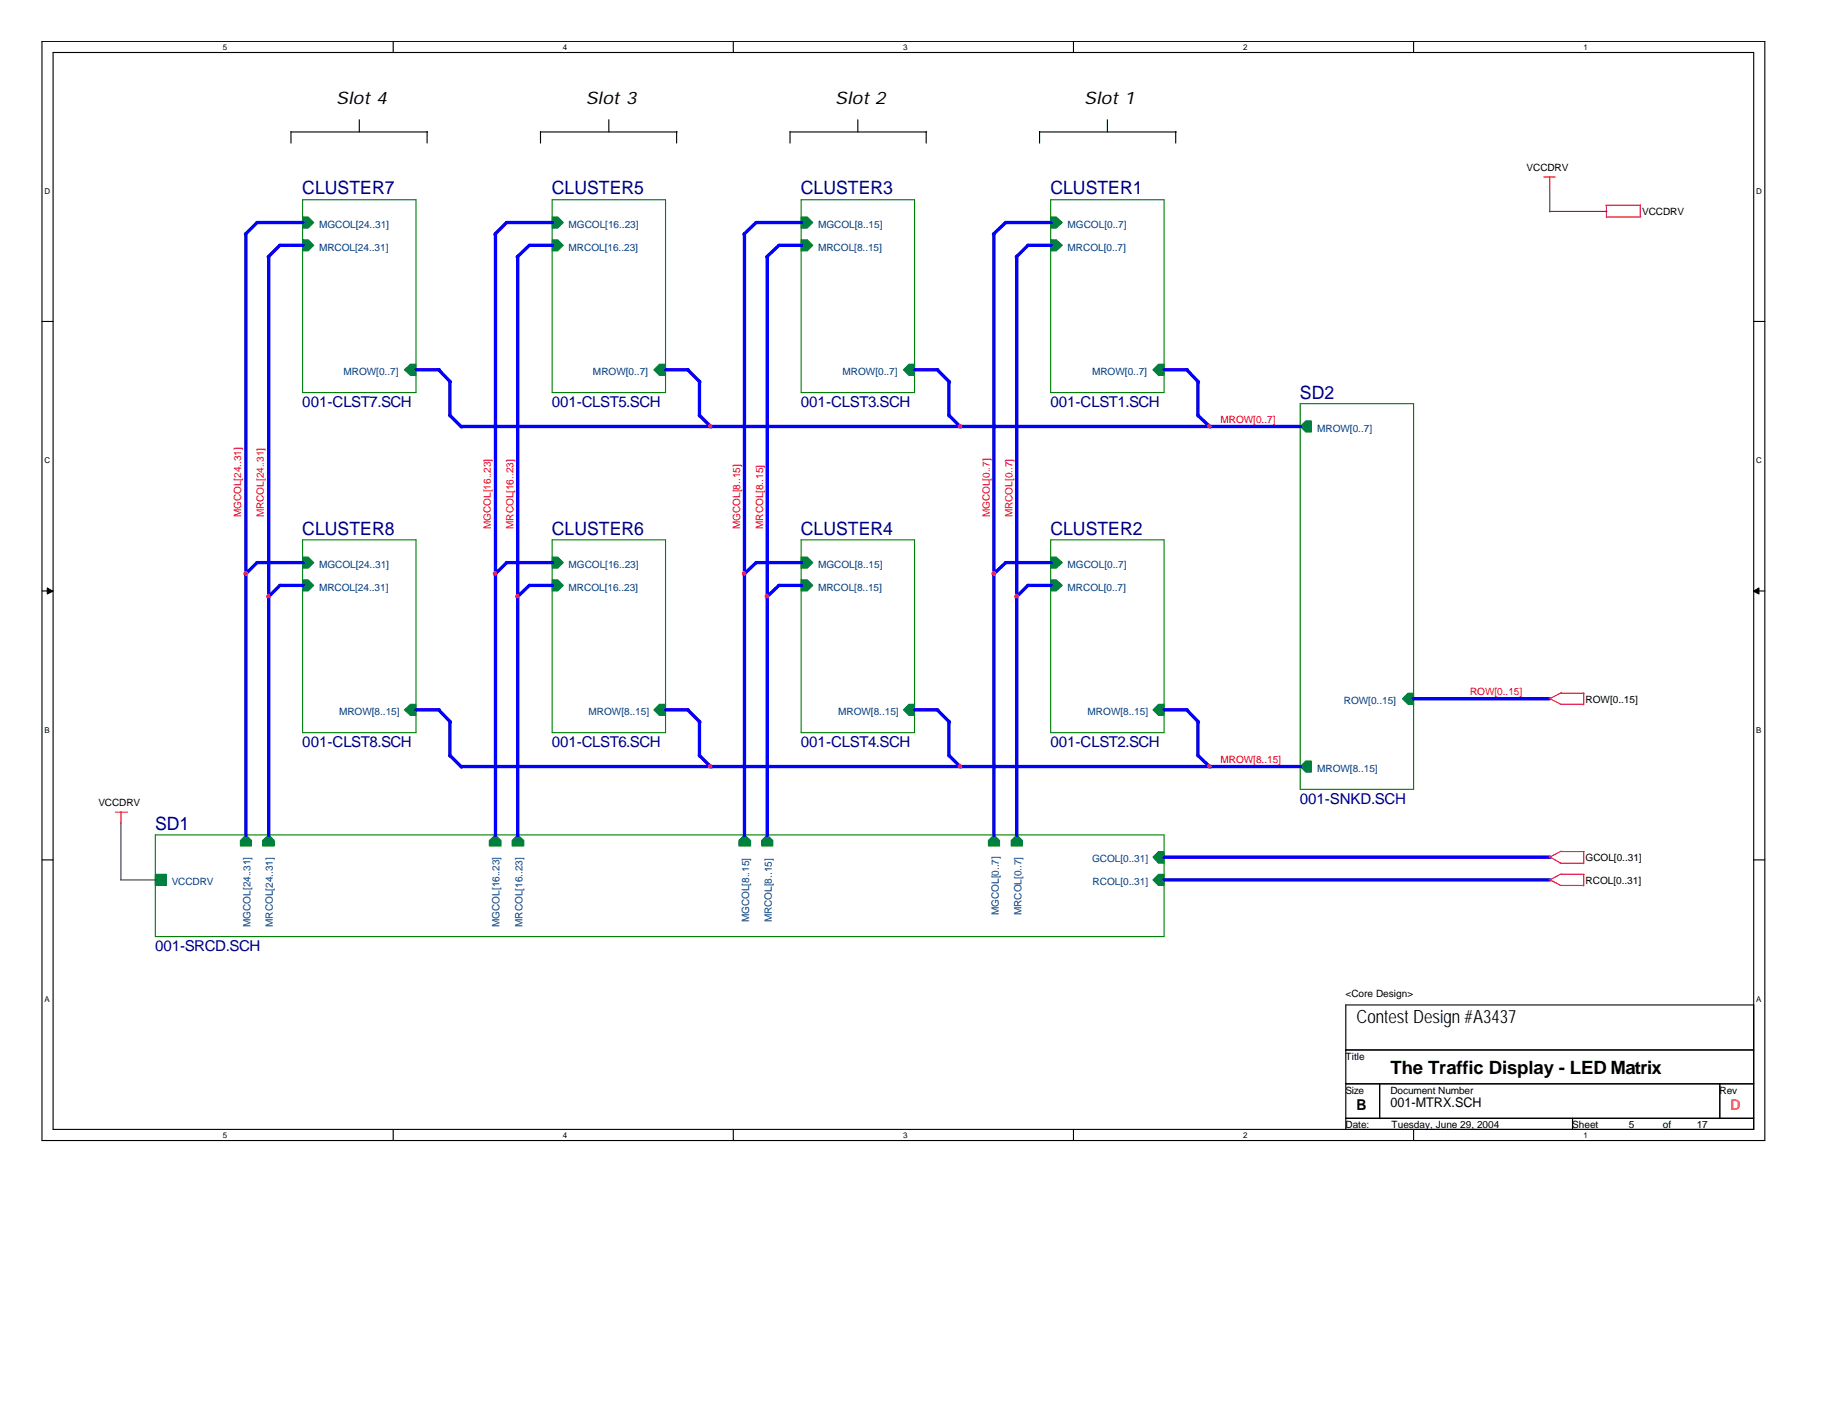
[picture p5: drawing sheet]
<svg xmlns="http://www.w3.org/2000/svg" width="279mm" height="216mm" viewBox="0 0 279 216" stroke-linecap="round" stroke-linejoin="round" font-family="sans-serif">
<path d="M6.4 6.3h262.5v167.5h-262.5zM8.1 8h259.1v164.1h-259.1z" fill="none" stroke="#000" stroke-width=".17"/>
<g fill="#fff">
<path d="M34 6.5h.5v1.4h-.5z"/>
<path d="M34 172.3h.5v1.4h-.5z"/>
</g>
<path d="M59.9 6.3v1.7M59.9 172.1v1.7" fill="none" stroke="#000" stroke-width=".17"/>
<g fill="#fff">
<path d="M85.8 6.5h.6v1.4h-.6z"/>
<path d="M85.8 172.3h.6v1.4h-.6z"/>
</g>
<path d="M111.7 6.3v1.7M111.7 172.1v1.7" fill="none" stroke="#000" stroke-width=".17"/>
<g fill="#fff">
<path d="M137.6 6.5h.6v1.4h-.6z"/>
<path d="M137.6 172.3h.6v1.4h-.6z"/>
</g>
<path d="M163.5 6.3v1.7M163.5 172.1v1.7" fill="none" stroke="#000" stroke-width=".17"/>
<g fill="#fff">
<path d="M189.4 6.5h.6v1.4h-.6z"/>
<path d="M189.4 172.3h.6v1.4h-.6z"/>
</g>
<path d="M215.4 6.3v1.7M215.4 172.1v1.7" fill="none" stroke="#000" stroke-width=".17"/>
<g fill="#fff">
<path d="M241.2 6.5h.6v1.4h-.6z"/>
<path d="M241.2 172.3h.6v1.4h-.6z"/>
<path d="M6.8 28.5h.7v1.4h-.7z"/>
<path d="M267.5 28.5h.8v1.4h-.8z"/>
<path d="M6.8 69.5h.7v1.4h-.7z"/>
<path d="M267.5 69.5h.8v1.4h-.8z"/>
</g>
<path d="M6.4 49h1.7M267.2 49h1.7" fill="none" stroke="#000" stroke-width=".17"/>
<g fill="#fff">
<path d="M6.8 110.6h.7v1.3h-.7z"/>
<path d="M267.5 110.6h.8v1.3h-.8z"/>
</g>
<path d="M6.4 90h1.7M267.2 90h1.7" fill="none" stroke="#000" stroke-width=".17"/>
<g fill="#000" stroke="#000" stroke-width=".15">
<path d="M7.2 89.6l.8 .5-.8 .4z" fill-rule="evenodd"/>
<path d="M267.1 90.1l.9-.5v.9z" fill-rule="evenodd"/>
</g>
<g fill="#fff">
<path d="M6.8 151.6h.7v1.3h-.7z"/>
<path d="M267.5 151.6h.8v1.3h-.8z"/>
</g>
<g fill="none" stroke="#000" stroke-width=".17">
<path d="M54.7 18.2v1.9M92.8 18.2v1.9M130.7 18.2v1.9M168.7 18.2v1.9M44.3 20v1.8M44.3 20.1h20.9M65.1 20v1.8M82.3 20.1h20.9M82.3 20v1.8M103.1 20v1.8M120.4 20.1h20.8M120.4 20v1.8"/>
<path d="M141.1 20v1.8M158.4 20.1h20.8M158.4 20v1.8M179.1 20v1.8M6.4 131h1.7M267.2 131h1.7M205 153.1h62.2v19h-62.2zM205 160h62.2M205 165.1h62.2M205 170.4h62.2M210.2 165.1v5.3M239.6 170.4v1.7"/>
<path d="M262 165.1v5.3"/>
</g>
<path d="M46.1 30.4h17.3v29.4h-17.3zM84.1 30.4h17.3v29.4h-17.3zM122 30.4h17.3v29.4h-17.3zM160.1 30.4h17.2v29.4h-17.2zM198.1 61.5h17.3v58.8h-17.3zM46.1 82.3h17.3v29.3h-17.3zM84.1 82.3h17.3v29.3h-17.3zM122 82.3h17.3v29.3h-17.3zM160.1 82.3h17.2v29.3h-17.2zM23.7 127.2h153.6v15.5h-153.6z" fill="none" stroke="#008000" stroke-width=".17"/>
<g fill="#008040" stroke="#008040" stroke-width=".17">
<path d="M175.6 56.3l.9-.8h.8v1.7h-.8z" fill-rule="evenodd"/>
<path d="M160.1 33.1h.8l.9 .8-.9 .9h-.8z" fill-rule="evenodd"/>
<path d="M160.1 36.5h.8l.9 .9-.9 .8h-.8z" fill-rule="evenodd"/>
<path d="M160.1 84.9h.8l.9 .8-.9 .9h-.8z" fill-rule="evenodd"/>
<path d="M160.1 88.3h.8l.9 .9-.9 .8h-.8z" fill-rule="evenodd"/>
<path d="M175.6 108.2l.9-.9h.8v1.7h-.8z" fill-rule="evenodd"/>
<path d="M122 33.1h1l.8 .8-.8 .9h-1z" fill-rule="evenodd"/>
<path d="M122 36.5h1l.8 .9-.8 .8h-1z" fill-rule="evenodd"/>
<path d="M137.6 56.3l.9-.8h.8v1.7h-.8z" fill-rule="evenodd"/>
<path d="M214.5 105.6h.9v1.7h-.9l-.8-.8z" fill-rule="evenodd"/>
<path d="M198.9 115.9h.9v1.7h-.9l-.8-.8z" fill-rule="evenodd"/>
<path d="M198.1 65l.8-.9h.9v1.7h-.9z" fill-rule="evenodd"/>
<path d="M137.6 108.2l.9-.9h.8v1.7h-.8z" fill-rule="evenodd"/>
<path d="M122 88.3h1l.8 .9-.8 .8h-1z" fill-rule="evenodd"/>
<path d="M122 84.9h1l.8 .8-.8 .9h-1z" fill-rule="evenodd"/>
<path d="M84.1 33.1h.9l.8 .8-.8 .9h-.9z" fill-rule="evenodd"/>
<path d="M84.1 36.5h.9l.8 .9-.8 .8h-.9z" fill-rule="evenodd"/>
<path d="M99.6 56.3l.9-.8h.9v1.7h-.9z" fill-rule="evenodd"/>
<path d="M99.6 108.2l.9-.9h.9v1.7h-.9z" fill-rule="evenodd"/>
<path d="M84.1 84.9h.9l.8 .8-.8 .9h-.9z" fill-rule="evenodd"/>
<path d="M84.1 88.3h.9l.8 .9-.8 .8h-.9z" fill-rule="evenodd"/>
<path d="M46.1 36.5h.9l.8 .9-.8 .8h-.9z" fill-rule="evenodd"/>
<path d="M46.1 33.1h.9l.8 .8-.8 .9h-.9z" fill-rule="evenodd"/>
<path d="M61.6 56.3l.9-.8h.9v1.7h-.9z" fill-rule="evenodd"/>
<path d="M46.1 88.3h.9l.8 .9-.8 .8h-.9z" fill-rule="evenodd"/>
<path d="M61.6 108.2l.9-.9h.9v1.7h-.9z" fill-rule="evenodd"/>
<path d="M46.1 84.9h.9l.8 .8-.8 .9h-.9z" fill-rule="evenodd"/>
<path d="M150.6 128.1l.8-.9 .9 .9v.8h-1.7z" fill-rule="evenodd"/>
<path d="M154.1 128.1l.8-.9 .8 .9v.8h-1.6z" fill-rule="evenodd"/>
<path d="M112.6 128.1l.8-.9 .9 .9v.8h-1.7z" fill-rule="evenodd"/>
<path d="M74.6 128.1l.9-.9 .8 .9v.8h-1.7z" fill-rule="evenodd"/>
<path d="M36.6 128.1l.9-.9 .8 .9v.8h-1.7z" fill-rule="evenodd"/>
<path d="M116 128.1l.9-.9 .8 .9v.8h-1.7z" fill-rule="evenodd"/>
<path d="M78 128.1l.9-.9 .9 .9v.8h-1.8z" fill-rule="evenodd"/>
<path d="M40 128.1l.9-.9 .9 .9v.8h-1.8z" fill-rule="evenodd"/>
<path d="M176.5 129.7h.8v1.8h-.8l-.9-.9z" fill-rule="evenodd"/>
<path d="M176.5 133.2h.8v1.7h-.8l-.9-.8z" fill-rule="evenodd"/>
<path d="M23.7 133.2h1.7v1.7h-1.7z" fill-rule="evenodd"/>
</g>
<g fill="none" stroke="#f00" stroke-width=".17">
<path d="M235.2 27h1.7M236.1 27v1.8M244.6 31.3h5.3M244.7 31.3v1.8M244.7 33.1h5.3M249.9 31.2v1.9M236 106.4l1.8 .9M237.7 107.3h3.6M237.8 105.6h3.5M237.9 105.5l-1.8 1M241.3 105.6v1.8M17.6 123.7h1.8"/>
<path d="M18.4 123.7v1.8M236 130.5l1.8 1M236 134l1.8 .9M237.7 131.5h3.6M237.7 134.9h3.6M237.8 129.7h3.5M237.8 133.2h3.5M237.9 129.7l-1.8 .9M237.9 133.1l-1.8 1M241.3 129.7v1.9M241.3 133.2v1.8"/>
</g>
<g fill="none" stroke="#00f" stroke-width=".51">
<path d="M37.5 35.6v91.7M40.9 39.1v88.2M46.2 33.9h-7l-1.8 1.8M46.2 37.4h-3.6l-1.7 1.8M75.5 35.6v91.7M78.9 39.1v88.2M84.2 33.9h-7l-1.8 1.8M84.2 37.4h-3.6l-1.8 1.8M113.4 35.6v91.7M116.9 39.1v88.2M122.1 33.9h-6.9l-1.9 1.8M122.1 37.4h-3.4l-1.9 1.8"/>
<path d="M151.4 35.6v91.7M154.9 39.1v88.2M160.1 33.9h-6.9l-1.9 1.8M160.1 37.4h-3.5l-1.8 1.8M63.4 56.3h3.5M66.8 56.3l1.8 1.9M68.5 58.1v5.3M101.4 56.3h3.5M104.8 56.3l1.8 1.9M106.6 58.1v5.3M139.3 56.3h3.6M142.8 56.3l1.9 1.9"/>
<path d="M144.6 58.1v5.3M177.3 56.3h3.6M180.8 56.3l1.8 1.9M182.5 58.1v5.3M68.5 63.3l1.8 1.8M70.2 65h128M106.6 63.3l1.7 1.8M144.6 63.3l1.7 1.8M182.5 63.3l1.9 1.8M46.2 89.2h-3.6l-1.7 1.8M46.2 85.7h-7l-1.8 1.8M84.2 89.2h-3.6l-1.8 1.8"/>
<path d="M84.2 85.7h-7l-1.8 1.8M122.1 89.2h-3.4l-1.9 1.8M122.1 85.7h-6.9l-1.9 1.8M160.1 89.2h-3.5l-1.8 1.8M160.1 85.7h-6.9l-1.9 1.8M63.4 108.2h3.5M66.8 108.2l1.8 1.8M68.5 109.9v5.3M68.5 115.1l1.8 1.8M70.2 116.8h128M101.4 108.2h3.5M104.8 108.2l1.8 1.8"/>
<path d="M106.6 109.9v5.3M106.6 115.1l1.7 1.8M139.3 108.2h3.6M142.8 108.2l1.9 1.8M144.6 109.9v5.3M144.6 115.1l1.7 1.8M177.3 108.2h3.6M180.8 108.2l1.8 1.8M182.5 109.9v5.3M182.5 115.1l1.9 1.8M215.3 106.5h20.8M177.3 134.1h58.9"/>
<path d="M177.3 130.6h58.9"/>
</g>
<path d="M236.1 32.2h8.7M236.1 28.7v3.6M18.3 134.1h5.4M18.4 125.3v8.8" fill="none" stroke="#800040" stroke-width=".17"/>
<g fill="#f0f" stroke="#f0f" stroke-width=".17">
<circle cx="146.2" cy="116.7" r=".29"/>
<circle cx="146.2" cy="64.9" r=".29"/>
<circle cx="108.2" cy="64.9" r=".29"/>
<circle cx="108.2" cy="116.7" r=".29"/>
<circle cx="78.8" cy="90.8" r=".29"/>
<circle cx="184.2" cy="116.7" r=".29"/>
<circle cx="37.4" cy="87.4" r=".29"/>
<circle cx="184.2" cy="64.9" r=".29"/>
<circle cx="113.4" cy="87.4" r=".29"/>
<circle cx="154.9" cy="90.8" r=".29"/>
<circle cx="40.9" cy="90.8" r=".29"/>
<circle cx="75.4" cy="87.4" r=".29"/>
<circle cx="151.4" cy="87.4" r=".29"/>
<circle cx="116.8" cy="90.8" r=".29"/>
</g>
<g font-size="2.8" fill="#000080">
<text x="46.1" y="29.6">CLUSTER7</text>
<text x="84.1" y="29.6">CLUSTER5</text>
<text x="122" y="29.6">CLUSTER3</text>
<text x="160" y="29.6">CLUSTER1</text>
<text x="198" y="60.8">SD2</text>
<text x="46.1" y="81.4">CLUSTER8</text>
<text x="84.1" y="81.4">CLUSTER6</text>
<text x="122" y="81.4">CLUSTER4</text>
<text x="160" y="81.4">CLUSTER2</text>
<text x="23.6" y="126.4">SD1</text>
</g>
<g font-size="2.8">
<text x="206.7" y="155.9">Contest Design #A3437</text>
<text x="211.8" y="163.7">The Traffic Display - LED Matrix</text>
</g>
<g font-size="2.6">
<text x="51.2" y="15.9">Slot 4</text>
<text x="89.2" y="15.9">Slot 3</text>
<text x="127.3" y="15.9">Slot 2</text>
<text x="165.2" y="15.9">Slot 1</text>
</g>
<g font-size="2.3" fill="#000080">
<text x="46.1" y="62.1">001-CLST7.SCH</text>
<text x="84.1" y="62.1">001-CLST5.SCH</text>
<text x="122" y="62.1">001-CLST3.SCH</text>
<text x="160" y="62.1">001-CLST1.SCH</text>
<text x="46.1" y="113.9">001-CLST8.SCH</text>
<text x="84.1" y="113.9">001-CLST6.SCH</text>
<text x="122" y="113.9">001-CLST4.SCH</text>
<text x="160" y="113.9">001-CLST2.SCH</text>
<text x="198" y="122.5">001-SNKD.SCH</text>
<text x="23.6" y="144.9">001-SRCD.SCH</text>
</g>
<text font-size="2.3" x="206.7" y="169.1">B</text>
<text font-size="2.3" fill="#ff8000" x="263.7" y="169.1">D</text>
<text font-size="2" x="211.8" y="168.7">001-MTRX.SCH</text>
<g font-size="1.5">
<text x="232.6" y="26.1">VCCDRV</text>
<text x="250.2" y="32.8">VCCDRV</text>
<text x="241.6" y="107.1">ROW[0..15]</text>
<text x="15" y="122.8">VCCDRV</text>
<text x="241.6" y="131.2">GCOL[0..31]</text>
<text x="241.6" y="134.7">RCOL[0..31]</text>
<text x="205" y="152">&lt;Core Design&gt;</text>
<text x="205" y="161.5">Title</text>
<text x="205" y="166.6">Size</text>
<text x="211.8" y="166.6">Document Number</text>
<text x="262" y="166.6">Rev</text>
<text x="205" y="171.9">Date:</text>
<text x="212" y="171.9">Tuesday, June 29, 2004</text>
<text x="239.5" y="171.9">Sheet</text>
<text x="248.2" y="171.9">5</text>
<text x="253.3" y="171.9">of</text>
<text x="258.5" y="171.9">17</text>
</g>
<g font-size="1.5" fill="#004080">
<text x="48.6" y="34.7">MGCOL[24..31]</text>
<text x="86.6" y="34.7">MGCOL[16..23]</text>
<text x="124.6" y="34.7">MGCOL[8..15]</text>
<text x="162.6" y="34.7">MGCOL[0..7]</text>
<text x="48.6" y="38.2">MRCOL[24..31]</text>
<text x="86.6" y="38.2">MRCOL[16..23]</text>
<text x="124.6" y="38.2">MRCOL[8..15]</text>
<text x="162.6" y="38.2">MRCOL[0..7]</text>
<text x="52.3" y="57.2">MROW[0..7]</text>
<text x="90.3" y="57.2">MROW[0..7]</text>
<text x="128.4" y="57.2">MROW[0..7]</text>
<text x="166.4" y="57.2">MROW[0..7]</text>
<text x="200.7" y="65.8">MROW[0..7]</text>
<text x="48.6" y="86.5">MGCOL[24..31]</text>
<text x="86.6" y="86.5">MGCOL[16..23]</text>
<text x="124.6" y="86.5">MGCOL[8..15]</text>
<text x="162.6" y="86.5">MGCOL[0..7]</text>
<text x="48.6" y="90">MRCOL[24..31]</text>
<text x="86.6" y="90">MRCOL[16..23]</text>
<text x="124.6" y="90">MRCOL[8..15]</text>
<text x="162.6" y="90">MRCOL[0..7]</text>
<text x="204.7" y="107.3">ROW[0..15]</text>
<text x="51.6" y="109">MROW[8..15]</text>
<text x="89.7" y="109">MROW[8..15]</text>
<text x="127.7" y="109">MROW[8..15]</text>
<text x="165.7" y="109">MROW[8..15]</text>
<text x="200.7" y="117.6">MROW[8..15]</text>
<text x="166.4" y="131.4">GCOL[0..31]</text>
<text x="26.2" y="134.9">VCCDRV</text>
<text x="166.5" y="134.9">RCOL[0..31]</text>
<text x="38.2" y="141.2" transform="rotate(-90 38.2 141.2)">MGCOL[24..31]</text>
<text x="41.6" y="141.2" transform="rotate(-90 41.6 141.2)">MRCOL[24..31]</text>
<text x="76.1" y="141.2" transform="rotate(-90 76.1 141.2)">MGCOL[16..23]</text>
<text x="79.6" y="141.2" transform="rotate(-90 79.6 141.2)">MRCOL[16..23]</text>
<text x="114.1" y="140.5" transform="rotate(-90 114.1 140.5)">MGCOL[8..15]</text>
<text x="117.6" y="140.5" transform="rotate(-90 117.6 140.5)">MRCOL[8..15]</text>
<text x="152.1" y="139.4" transform="rotate(-90 152.1 139.4)">MGCOL[0..7]</text>
<text x="155.6" y="139.4" transform="rotate(-90 155.6 139.4)">MRCOL[0..7]</text>
</g>
<g font-size="1.5" fill="#f00">
<text x="185.9" y="64.4">MROW[0..7]</text>
<text x="36.7" y="78.8" transform="rotate(-90 36.7 78.8)">MGCOL[24..31]</text>
<text x="40.2" y="78.8" transform="rotate(-90 40.2 78.8)">MRCOL[24..31]</text>
<text x="74.8" y="80.6" transform="rotate(-90 74.8 80.6)">MGCOL[16..23]</text>
<text x="78.2" y="80.6" transform="rotate(-90 78.2 80.6)">MRCOL[16..23]</text>
<text x="112.8" y="80.6" transform="rotate(-90 112.8 80.6)">MGCOL[8..15]</text>
<text x="116.2" y="80.6" transform="rotate(-90 116.2 80.6)">MRCOL[8..15]</text>
<text x="150.8" y="78.8" transform="rotate(-90 150.8 78.8)">MGCOL[0..7]</text>
<text x="154.3" y="78.8" transform="rotate(-90 154.3 78.8)">MRCOL[0..7]</text>
<text x="223.9" y="105.8">ROW[0..15]</text>
<text x="185.9" y="116.2">MROW[8..15]</text>
</g>
<g font-size="1.2">
<text x="34" y="7.6">5</text>
<text x="85.8" y="7.6">4</text>
<text x="137.6" y="7.6">3</text>
<text x="189.4" y="7.6">2</text>
<text x="241.2" y="7.6">1</text>
<text x="6.8" y="29.6">D</text>
<text x="267.5" y="29.6">D</text>
<text x="6.8" y="70.6">C</text>
<text x="267.5" y="70.6">C</text>
<text x="6.8" y="111.7">B</text>
<text x="267.5" y="111.7">B</text>
<text x="6.8" y="152.7">A</text>
<text x="267.5" y="152.7">A</text>
<text x="34" y="173.4">5</text>
<text x="85.8" y="173.4">4</text>
<text x="137.6" y="173.4">3</text>
<text x="189.4" y="173.4">2</text>
<text x="241.2" y="173.4">1</text>
</g>
</svg>
